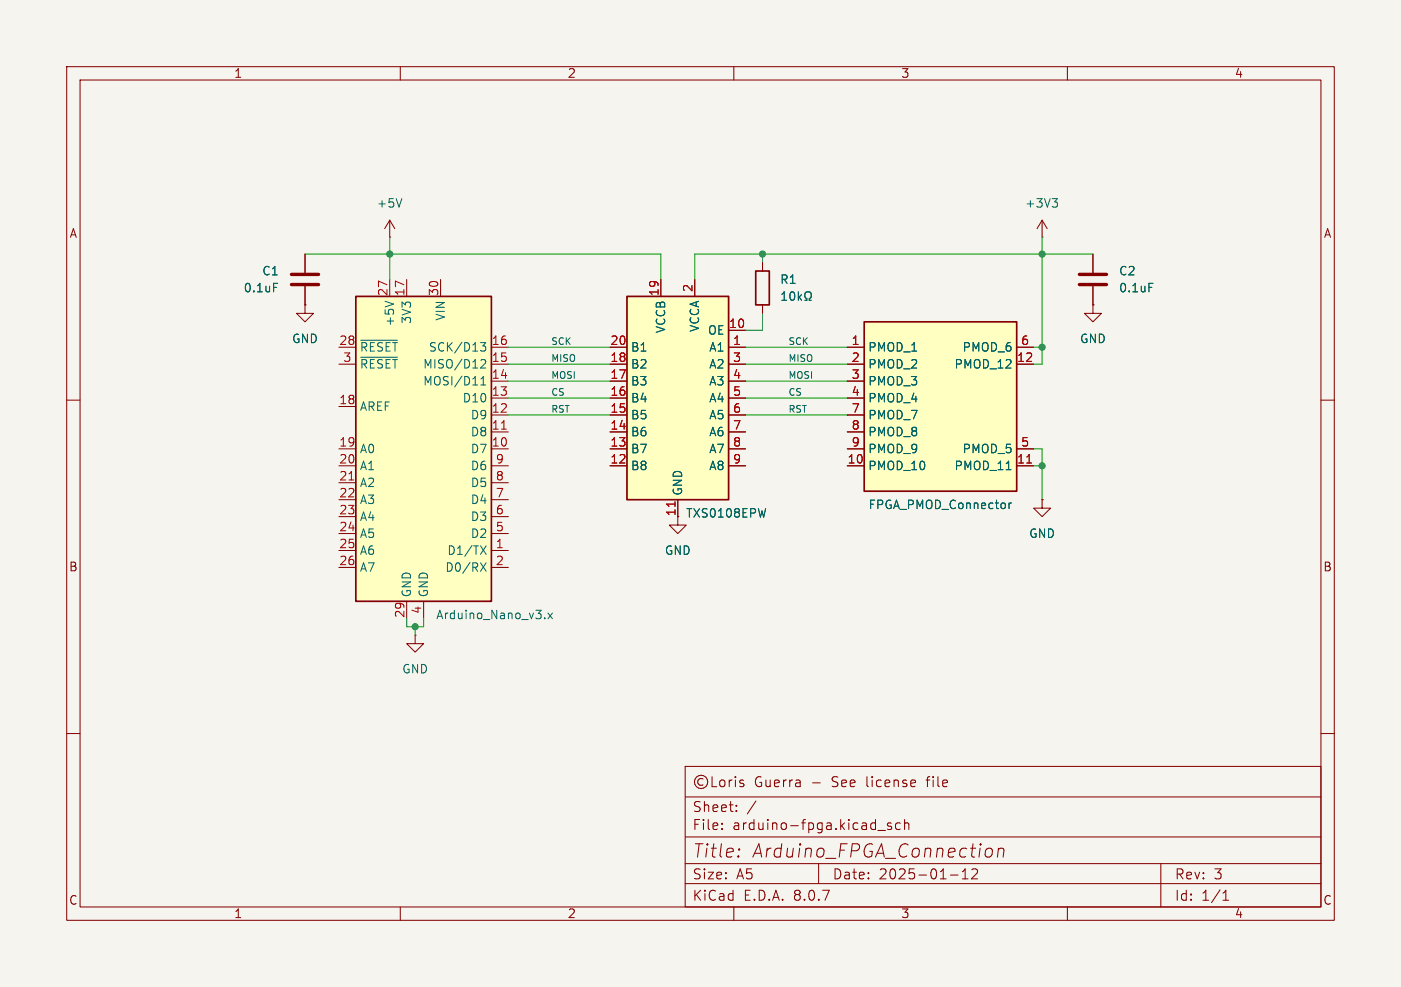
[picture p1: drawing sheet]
<svg xmlns="http://www.w3.org/2000/svg" width="210mm" height="148mm" viewBox="0 0 210 148" stroke-linecap="round" stroke-linejoin="round" font-family="sans-serif">
<path d="M0 0h210v148h-210z" fill="#f5f4ef" stroke="#f5f4ef" stroke-width=".15"/>
<g fill="none" stroke="#840000" stroke-width=".15">
<path d="M10 10h190v128h-190zM12 12h186v124h-186zM60 10v2M110 10v2M160 10v2M45.7 38.1v2.8M58.4 35.6h.1M58.4 33l-.7 1.3M58.4 33v2.6M58.4 33l.8 1.3M156.2 35.6h.1M156.2 33l-.8 1.3"/>
<path d="M156.2 33v2.6M156.2 33l.8 1.3M45.7 45.7v1.3h1.3l-1.3 1.3-1.3-1.3h1.3M45.7 45.7h.1M45.7 42.9v2.8M10 60h2M156.2 74.9v1.3h1.3l-1.3 1.3-1.3-1.3h1.3M156.2 74.9h.1M198 60h2M10 110h2M102.7 114.9h95.3v21.1h-95.3zM102.7 119.5h95.3"/>
<path d="M105.4 116.8a.52 .52 0 0 0-.8 .5 .52 .52 0 0 0 .8 .4M106.7 116.5v1.5h.8M108 117a.41 .41 0 0 1 .7 .3v.4a.41 .41 0 0 1-.4 .3 .41 .41 0 0 1-.4-.3v-.4zM109.3 117v1M109.7 117h-.2l-.2 .3M110.2 116.5v.1M110.2 117v1M111.5 117h-.4l-.2 .2 .1 .2 .5 .1v.4h-.6M198 110h2M60 136v2M102.7 132.5h95.3M102.7 129.5h95.3"/>
<path d="M102.7 125.5h95.3M108.2 124.2v.2M108.2 123.5v.1M110 136v2M110.4 121.5v.2M110.4 120.8v.1M110.8 127.3l.1 .1-.1 .1M110.8 127.3l-.1 .1 .1 .1M110.8 127.3v.2M113.3 120.1l-1.3 1.9M122.7 129.5v3M131.6 124.5h1.1"/>
<path d="M133.6 123.5l-.4-.1-.2 .2 .1 .2 .5 .2v.3h-.6M134.9 123.5l-.4-.1-.3 .3v.4l.2 .2h.5M135.6 123.5a.37 .37 0 0 1 .6 .1v.8M135.6 122.9v1.5M142.5 131.2h1.1M144.2 131.8h.9M144.2 130.7l.5-.4v1.5M145.7 130.4l.2-.1 .5 .1a.41 .41 0 0 1 .1 .5l-.9 .9h.9M148 127.3a.5 .5 0 0 1 .8 .3l-.1 .5a.62 .62 0 0 1-.7 .4M149.7 127.4a.49 .49 0 0 1 .8 .1l-.1 1M149.7 127.2l-.2 1.3M160 136v2"/>
<path d="M174 129.5v6.5M183.3 135h.9M183.3 133.9l.5-.4v1.5"/>
<circle cx="105.1" cy="117.3" r="1"/>
</g>
<path d="M60.2 29.8l-.4 1.3M157.7 29.8h.8l-.4 .5M158.3 30.3l.2 .2v.3l-.2 .3M41 42.5h.6" fill="none" stroke="#006464" stroke-width=".15"/>
<path d="M43.7 42.7h4.1M43.7 41.1h4.1" fill="none" stroke="#840000" stroke-width=".51"/>
<path d="M53.3 44.5h20.4v45.7h-20.4z" fill="#ffffc2"/>
<path d="M53.3 44.5h20.4v45.7h-20.4z" fill="none" stroke="#840000" stroke-width=".25"/>
<g fill="none" stroke="#840000" stroke-width=".15">
<path d="M50.8 54.6h2.5M50.8 52.1h2.5M58.4 41.9v2.6M61 41.9v2.6M66 41.9v2.6M73.7 59.7h2.5M73.7 57.2h2.5M73.7 54.6h2.5M73.7 52.1h2.5M50.8 67.3h2.5M50.8 61h2.5M50.8 69.9h2.5"/>
<path d="M50.8 72.4h2.5M50.8 74.9h2.5M50.8 77.5h2.5M73.7 67.3h2.5M73.7 64.8h2.5M73.7 62.2h2.5M73.7 69.9h2.5M73.7 72.4h2.5M73.7 74.9h2.5M73.7 77.5h2.5M50.8 82.6h2.5M50.8 85.1h2.5"/>
<path d="M50.8 80h2.5M61 90.2v2.5M62.2 95.3v1.2h1.3l-1.3 1.3-1.2-1.3h1.2M62.2 95.3h.1M63.5 90.2v2.5M73.7 82.6h2.5M73.7 85.1h2.5M73.7 80h2.5"/>
</g>
<g fill="none" stroke="#006464" stroke-width=".15">
<path d="M54.1 51h5.5M54.1 53.6h5.5M57.7 45.2l1.3 .4M72 51.4h.8l-.4 .5 .3 .1v.5l-.1 .1h-.5M72.1 57.7h.7M72.1 56.8l.3-.3v1.2M72.1 54l.5-.1 .1 .1 .1 .3-.8 .9h.8M72 81.9l.9 1.2M72 84.4l.9 1.3M72.9 81.9l-.9 1.2M72.9 84.4l-.9 1.3M81.7 92.7v.1"/>
<path d="M82.1 91.9l.7 .9M82.8 91.9l-.7 .9"/>
</g>
<path d="M52.3 72h.7M75.2 64.4h.7" fill="none" stroke="#a90000" stroke-width=".15"/>
<path d="M129.5 48.3h22.9v25.4h-22.9z" fill="#ffffc2"/>
<path d="M113.3 40.6h2v5.1h-2zM129.5 48.3h22.9v25.4h-22.9z" fill="none" stroke="#840000" stroke-width=".25"/>
<g fill="none" stroke="#840000" stroke-width=".15">
<path d="M114.3 39.4v1.2M114.3 45.7v1.3M127 52.1h2.5M127 54.6h2.5M127 57.2h2.5M127 59.7h2.5M152.4 52.1h2.5M152.4 54.6h2.5M101.6 77.5v1.2h1.3l-1.3 1.3-1.3-1.3h1.3M127 69.9h2.5M127 67.3h2.5M127 62.2h2.5"/>
<path d="M127 64.8h2.5M152.4 69.9h2.5M152.4 67.3h2.5"/>
</g>
<path d="M117.2 45h.7M117.2 44.1l.4-.3v1.2M118.5 43.9l.2-.1a.69 .69 0 0 1 .5 .5 .69 .69 0 0 1-.3 .7h-.1a.69 .69 0 0 1-.3-1.1zM119.7 43.8v1.2M119.8 44.5l.4 .5M120.2 44.2l-.5 .5M120.6 45h.3v-.2a.54 .54 0 0 1-.2-.8 .54 .54 0 0 1 .7-.2 .58 .58 0 0 1-.1 1v.2h.3M150.8 70.4h.7M151.3 75.4v.9M151.6 75.4l-.2 .1-.1 .2" fill="none" stroke="#006464" stroke-width=".15"/>
<path d="M153.9 69.4h.7" fill="none" stroke="#a90000" stroke-width=".15"/>
<path d="M94 44.5h15.2v30.4h-15.2z" fill="#ffffc2"/>
<path d="M94 44.5h15.2v30.4h-15.2z" fill="none" stroke="#840000" stroke-width=".25"/>
<g fill="none" stroke="#840000" stroke-width=".15">
<path d="M45.7 38.1v2.8M114.3 39.4v1.2M163.8 38.1v2.8M45.7 45.7h.1M45.7 42.9v2.8M91.4 52.1h2.6M91.4 59.7h2.6M91.4 57.2h2.6M91.4 54.6h2.6M99.1 41.9v2.6M104.1 41.9v2.6M109.2 52.1h2.6"/>
<path d="M109.2 49.5h2.6M109.2 59.7h2.6M109.2 57.2h2.6M109.2 54.6h2.6M114.3 45.7v1.3M127 52.1h2.5M127 59.7h2.5M127 57.2h2.5M127 54.6h2.5M152.4 52.1h2.5M152.4 54.6h2.5M163.8 45.7v1.3h1.3l-1.3 1.3-1.2-1.3h1.2"/>
<path d="M163.8 45.7h.1M163.8 42.9v2.8M91.4 69.9h2.6M91.4 67.3h2.6M91.4 64.8h2.6M91.4 62.2h2.6M101.6 74.9v2.6M109.2 69.9h2.6M109.2 67.3h2.6M109.2 64.8h2.6M109.2 62.2h2.6M127 69.9h2.5"/>
<path d="M127 67.3h2.5M127 64.8h2.5M127 62.2h2.5M152.4 69.9h2.5M152.4 67.3h2.5M156.2 74.9h.1"/>
</g>
<path d="M101.2 75.2v.8M153.9 69.4h.7" fill="none" stroke="#a90000" stroke-width=".15"/>
<g fill="none" stroke="#006464" stroke-width=".15">
<path d="M41 42.5h.6M117.2 45h.7M117.2 44.1l.4-.3v1.2M118.5 43.9l.2-.1a.69 .69 0 0 1 .5 .5 .69 .69 0 0 1-.3 .7h-.1a.69 .69 0 0 1-.3-1.1zM119.7 43.8v1.2M119.8 44.5l.4 .5M120.2 44.2l-.5 .5M120.6 45h.3v-.2a.54 .54 0 0 1-.2-.8 .54 .54 0 0 1 .7-.2 .58 .58 0 0 1-.1 1v.2h.3M172.2 42.5h.6M114.8 76.3l-.3 1.2M150.8 70.4h.7M151.3 75.4v.9"/>
<path d="M151.6 75.4l-.2 .1-.1 .2"/>
</g>
<path d="M161.8 42.7h4.1M161.8 41.1h4.1" fill="none" stroke="#840000" stroke-width=".51"/>
<g fill="none" stroke="#009600" stroke-width=".15">
<path d="M45.7 38.1h53.4v3.8M58.4 35.6v6.3M114.3 38.1v1.3M156.2 35.6v19h-1.3M163.8 38.1h-59.7v3.8M76.2 54.6h15.2M76.2 52.1h15.2M76.2 57.2h15.2M76.2 59.7h15.2M111.8 54.6h15.2M111.8 52.1h15.2M111.8 57.2h15.2"/>
<path d="M111.8 59.7h15.2M114.3 47v2.5h-2.5M154.9 52.1h1.3M76.2 62.2h15.2M111.8 62.2h15.2M154.9 67.3h1.3v7.6M154.9 69.9h1.3M61 92.7v1.3h2.5v-1.3M62.2 94v1.3"/>
</g>
<g fill="#009600" stroke="#009600" stroke-width=".15">
<circle cx="62.2" cy="94" r=".46"/>
<circle cx="58.4" cy="38.1" r=".46"/>
<circle cx="156.2" cy="38.1" r=".46"/>
<circle cx="114.3" cy="38.1" r=".46"/>
<circle cx="156.2" cy="69.9" r=".46"/>
<circle cx="156.2" cy="52.1" r=".46"/>
</g>
<g font-size="2.8" fill="#840000">
<text x="103.7" y="128.8">Title:</text>
<text x="112.6" y="128.8">Arduino_FPGA_Connection</text>
</g>
<g font-size="2.1" fill="#840000">
<text x="113" y="118.2">Guerra</text>
<text x="121.7" y="118.2">-</text>
<text x="124.8" y="118.2">See</text>
<text x="130.1" y="118.2">license</text>
<text x="139.4" y="118.2">file</text>
<text x="103.7" y="124.7">File:</text>
<text x="103.7" y="122">Sheet:</text>
<text x="109.8" y="124.7">arduino-fpga.kicad_sch</text>
<text x="103.7" y="135.3">KiCad</text>
<text x="103.7" y="132.1">Size:</text>
<text x="110.4" y="132.1">A5</text>
<text x="111.4" y="135.3">E.D.A.</text>
<text x="119" y="135.3">8.0.7</text>
<text x="124.7" y="132.1">Date:</text>
<text x="131.7" y="132.1">2025-01-12</text>
<text x="176" y="132.1">Rev:</text>
<text x="176" y="135.3">Id:</text>
<text x="180.1" y="135.3">1/1</text>
<text x="182" y="132.1">3</text>
</g>
<g font-size="1.8" fill="#840000">
<text x="35" y="11.9">1</text>
<text x="85" y="11.9">2</text>
<text x="135" y="11.9">3</text>
<text x="185" y="11.9">4</text>
<text x="10.3" y="35.9">A</text>
<text x="198.4" y="35.9">A</text>
<text x="101.3" y="77.5" transform="rotate(-90 101.3 77.5)">11</text>
<text x="10.3" y="85.9">B</text>
<text x="198.3" y="85.9">B</text>
<text x="10.3" y="135.9">C</text>
<text x="35" y="137.9">1</text>
<text x="85" y="137.9">2</text>
<text x="135" y="137.9">3</text>
<text x="185" y="137.9">4</text>
<text x="198.3" y="135.9">C</text>
</g>
<g font-size="1.8" fill="#006464">
<text x="56.4" y="31.3">+5V</text>
<text x="153.6" y="31.3">+3V3</text>
<text x="39.2" y="41.5">C1</text>
<text x="167.6" y="41.5">C2</text>
<text x="36.4" y="44">0.1uF</text>
<text x="116.8" y="42.8">R1</text>
<text x="167.6" y="44">0.1uF</text>
<text x="43.7" y="51.7">GND</text>
<text x="53.8" y="52.9">~{RESET}</text>
<text x="59.3" y="49" transform="rotate(-90 59.3 49)">+5V</text>
<text x="61.8" y="48.7" transform="rotate(-90 61.8 48.7)">3V3</text>
<text x="64.2" y="52.9">SCK/D13</text>
<text x="66.9" y="48.2" transform="rotate(-90 66.9 48.2)">VIN</text>
<text x="94.5" y="52.9">B1</text>
<text x="99.9" y="50.1" transform="rotate(-90 99.9 50.1)">VCCB</text>
<text x="105" y="49.9" transform="rotate(-90 105 49.9)">VCCA</text>
<text x="106" y="50.4">OE</text>
<text x="106.2" y="52.9">A1</text>
<text x="130" y="52.9">PMOD_1</text>
<text x="144.2" y="52.9">PMOD_6</text>
<text x="161.8" y="51.7">GND</text>
<text x="53.8" y="55.5">~{RESET}</text>
<text x="63.3" y="58">MOSI/D11</text>
<text x="63.3" y="55.5">MISO/D12</text>
<text x="94.5" y="58">B3</text>
<text x="94.5" y="55.5">B2</text>
<text x="106.2" y="55.5">A2</text>
<text x="106.2" y="58">A3</text>
<text x="130" y="55.5">PMOD_2</text>
<text x="130" y="58">PMOD_3</text>
<text x="143" y="55.5">PMOD_12</text>
<text x="53.8" y="61.8">AREF</text>
<text x="69.3" y="60.6">D10</text>
<text x="70.5" y="65.6">D8</text>
<text x="70.5" y="63.1">D9</text>
<text x="94.5" y="65.6">B6</text>
<text x="94.5" y="63.1">B5</text>
<text x="94.5" y="60.6">B4</text>
<text x="106.2" y="60.6">A4</text>
<text x="106.2" y="63.1">A5</text>
<text x="106.2" y="65.6">A6</text>
<text x="130" y="60.6">PMOD_4</text>
<text x="130" y="63.1">PMOD_7</text>
<text x="130" y="65.6">PMOD_8</text>
<text x="53.8" y="68.2">A0</text>
<text x="53.8" y="70.7">A1</text>
<text x="70.5" y="68.2">D7</text>
<text x="70.5" y="70.7">D6</text>
<text x="94.5" y="70.7">B8</text>
<text x="94.5" y="68.2">B7</text>
<text x="106.2" y="68.2">A7</text>
<text x="106.2" y="70.7">A8</text>
<text x="130" y="70.7">PMOD_10</text>
<text x="130" y="68.2">PMOD_9</text>
<text x="143" y="70.7">PMOD_11</text>
<text x="144.2" y="68.2">PMOD_5</text>
<text x="53.8" y="73.3">A2</text>
<text x="53.8" y="75.8">A3</text>
<text x="70.5" y="75.8">D4</text>
<text x="70.5" y="73.3">D5</text>
<text x="102.5" y="74.4" transform="rotate(-90 102.5 74.4)">GND</text>
<text x="102.8" y="77.8">TXS0108EPW</text>
<text x="130.1" y="76.6">FPGA_PMOD_Connector</text>
<text x="53.8" y="78.3">A4</text>
<text x="53.8" y="80.9">A5</text>
<text x="53.8" y="83.4">A6</text>
<text x="67" y="83.4">D1/TX</text>
<text x="70.5" y="80.9">D2</text>
<text x="70.5" y="78.3">D3</text>
<text x="99.6" y="83.4">GND</text>
<text x="154.2" y="80.9">GND</text>
<text x="53.8" y="86">A7</text>
<text x="61.8" y="89.7" transform="rotate(-90 61.8 89.7)">GND</text>
<text x="64.4" y="89.7" transform="rotate(-90 64.4 89.7)">GND</text>
<text x="66.7" y="86">D0/RX</text>
<text x="65.3" y="93.1">Arduino_Nano_v3.x</text>
<text x="60.2" y="101.2">GND</text>
</g>
<g font-size="1.8" fill="#a90000">
<text x="58.2" y="44.5" transform="rotate(-90 58.2 44.5)">27</text>
<text x="60.7" y="44.5" transform="rotate(-90 60.7 44.5)">17</text>
<text x="65.8" y="44.5" transform="rotate(-90 65.8 44.5)">30</text>
<text x="98.8" y="44.5" transform="rotate(-90 98.8 44.5)">19</text>
<text x="103.9" y="43.9" transform="rotate(-90 103.9 43.9)">2</text>
<text x="50.8" y="51.8">28</text>
<text x="73.6" y="51.8">16</text>
<text x="91.4" y="51.8">20</text>
<text x="109.2" y="49.3">10</text>
<text x="109.8" y="51.8">1</text>
<text x="127.6" y="51.8">1</text>
<text x="153" y="51.8">6</text>
<text x="51.4" y="54.4">3</text>
<text x="73.6" y="59.4">13</text>
<text x="73.6" y="56.9">14</text>
<text x="73.6" y="54.4">15</text>
<text x="91.4" y="59.4">16</text>
<text x="91.4" y="56.9">17</text>
<text x="91.4" y="54.4">18</text>
<text x="109.8" y="54.4">3</text>
<text x="109.8" y="56.9">4</text>
<text x="109.8" y="59.4">5</text>
<text x="127.6" y="54.4">2</text>
<text x="127.6" y="56.9">3</text>
<text x="127.6" y="59.4">4</text>
<text x="152.4" y="54.4">12</text>
<text x="50.8" y="60.7">18</text>
<text x="73.6" y="64.5">11</text>
<text x="73.6" y="62">12</text>
<text x="91.4" y="64.5">14</text>
<text x="91.4" y="62">15</text>
<text x="109.8" y="62">6</text>
<text x="109.8" y="64.5">7</text>
<text x="127.6" y="62">7</text>
<text x="127.6" y="64.5">8</text>
<text x="50.8" y="67.1">19</text>
<text x="50.8" y="69.6">20</text>
<text x="73.6" y="67.1">10</text>
<text x="74.2" y="69.6">9</text>
<text x="91.4" y="69.6">12</text>
<text x="91.4" y="67.1">13</text>
<text x="109.8" y="67.1">8</text>
<text x="109.8" y="69.6">9</text>
<text x="127" y="69.6">10</text>
<text x="127.6" y="67.1">9</text>
<text x="152.4" y="69.6">11</text>
<text x="153" y="67.1">5</text>
<text x="50.8" y="72.1">21</text>
<text x="50.8" y="74.7">22</text>
<text x="50.8" y="77.2">23</text>
<text x="74.2" y="77.2">6</text>
<text x="74.2" y="74.7">7</text>
<text x="74.2" y="72.1">8</text>
<text x="50.8" y="79.8">24</text>
<text x="50.8" y="82.3">25</text>
<text x="74.2" y="82.3">1</text>
<text x="74.2" y="79.8">5</text>
<text x="50.8" y="84.8">26</text>
<text x="74.2" y="84.8">2</text>
<text x="60.7" y="92.8" transform="rotate(-90 60.7 92.8)">29</text>
<text x="63.2" y="92.1" transform="rotate(-90 63.2 92.1)">4</text>
</g>
<g font-size="1.4" fill="#006464">
<text x="82.5" y="51.8">SCK</text>
<text x="118.1" y="51.8">SCK</text>
<text x="82.5" y="54.3">MISO</text>
<text x="82.5" y="56.9">MOSI</text>
<text x="82.5" y="59.4">CS</text>
<text x="118.1" y="54.3">MISO</text>
<text x="118.1" y="56.9">MOSI</text>
<text x="118.1" y="59.4">CS</text>
<text x="82.5" y="62">RST</text>
<text x="118.1" y="62">RST</text>
</g>
</svg>
